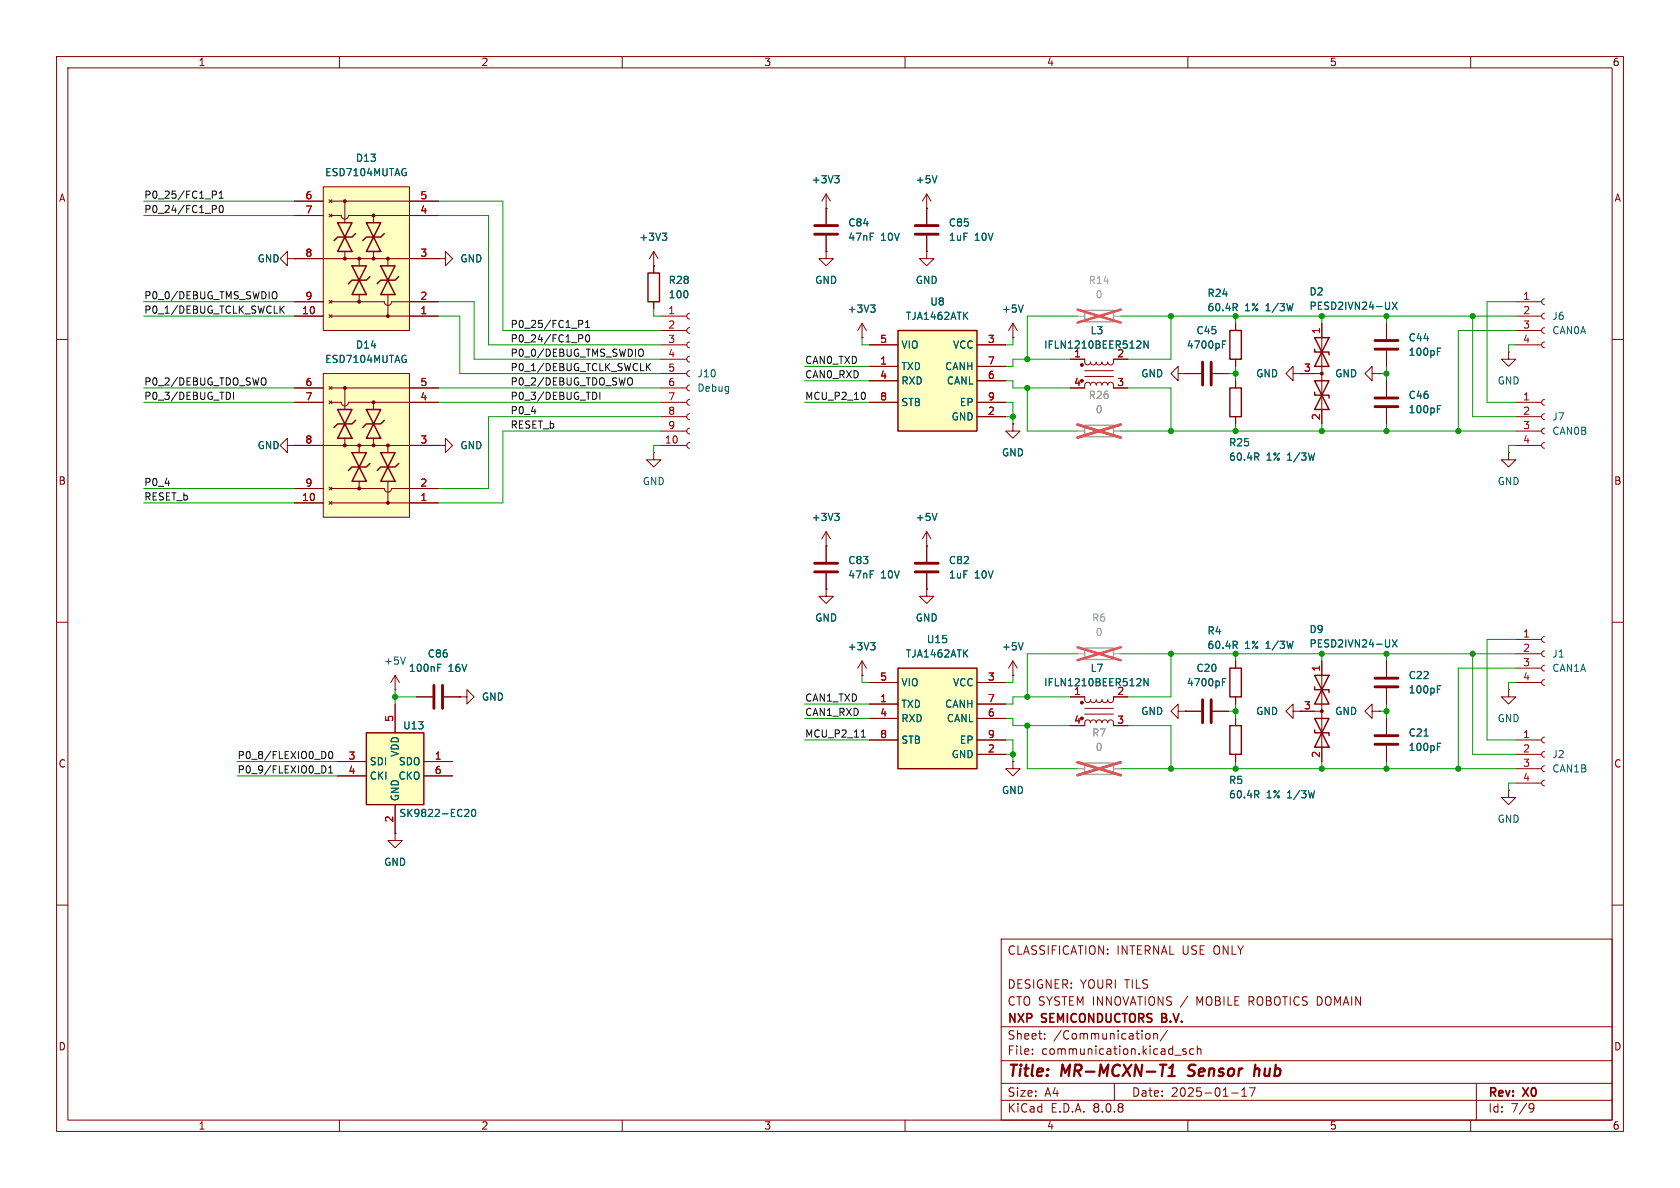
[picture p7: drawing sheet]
<svg xmlns="http://www.w3.org/2000/svg" width="297mm" height="210mm" viewBox="0 0 297 210" stroke-linecap="round" stroke-linejoin="round" font-family="sans-serif">
<g fill="none" stroke="#840000" stroke-width=".18">
<path d="M10 10h277v190h-277zM12 12h273v186h-273zM60 10v2M110 10v2M160 10v2M210 10v2M260 10v2M179.1 59.7h.1M179.1 57.2v2.5M179.1 57.2l-.8 1.2M179.1 57.2l.7 1.2M218.4 57.2v1.2"/>
<path d="M233.7 57.2v17.7M245.1 57.2v2.7M10 60h2M50.8 78.7v-1.2l-1.3 1.2 1.3 1.3v-1.3h1.3M52.1 78.7h.1M179.1 74.9v1.3h1.2l-1.2 1.3-1.3-1.3h1.3M179.1 74.9h.1M208.3 66v-1.2l-1.3 1.2 1.3 1.3v-1.3h1.2M209.5 66h.1M209.5 66h2.8M214.4 66h2.8M218.4 63.5v1.3"/>
<path d="M218.4 67.3v1.3M218.4 73.7v1.2M228.6 66v-1.2l-1.3 1.2 1.3 1.3v-1.3h1.3M229.9 66h.1M229.9 66h3.8M242.6 66v-1.2l-1.3 1.2 1.3 1.3v-1.3h1.2M243.8 66h.1M245.1 62v2.8M245.1 67.3v2.8M245.1 72.1v2.8M266.7 62.2v1.3h1.3l-1.3 1.3-1.3-1.3h1.3M266.7 62.2h.1"/>
<path d="M268 78.7h4.5M268 76.2h4.5M268 73.7h4.5M268 71.1h4.5M273 78.2l-.3 .2-.2 .3 .2 .4 .3 .1M273 75.7l-.3 .1-.2 .4 .2 .4 .3 .1M273 73.2l-.3 .1-.2 .4 .2 .3 .3 .2M273 70.6l-.3 .2-.2 .3 .2 .4 .3 .1M285 60h2M266.7 80v1.3h1.3l-1.3 1.3-1.3-1.3h1.3M266.7 80h.1M10 110h2"/>
<path d="M179.1 119.4h.1M179.1 116.8l-.8 1.3M179.1 116.8v2.6M179.1 116.8l.7 1.3M218.4 116.8v1.3M233.7 116.8v17.8M245.1 116.8v2.8M268 118.1h4.5M268 115.6h4.5M268 113h4.5M273 117.6l-.3 .2-.2 .3 .2 .4 .3 .1M273 115.1l-.3 .1-.2 .4 .2 .3 .3 .2"/>
<path d="M273 112.5l-.3 .2-.2 .3 .2 .4 .3 .1M285 110h2M179.1 134.6v1.3h1.2l-1.2 1.3-1.3-1.3h1.3M179.1 134.6h.1M208.3 125.7v-1.2l-1.3 1.2 1.3 1.3v-1.3h1.2M209.5 125.7h.1M209.5 125.7h2.8M214.4 125.7h2.8M218.4 123.2v1.3M218.4 127v1.3M218.4 133.4v1.2M228.6 125.7v-1.2l-1.3 1.2 1.3 1.3v-1.3h1.3"/>
<path d="M229.9 125.7h.1M229.9 125.7h3.8M242.6 125.7v-1.2l-1.3 1.2 1.3 1.3v-1.3h1.2M243.8 125.7h.1M245.1 121.7v2.8M245.1 127v2.8M245.1 131.8v2.8M266.7 121.9v1.3h1.3l-1.3 1.3-1.3-1.3h1.3M266.7 121.9h.1M266.7 139.7v1.3h1.3l-1.3 1.2-1.3-1.2h1.3M266.7 139.7h.1M268 120.7h4.5"/>
<path d="M273 120.1l-.3 .2-.2 .4 .2 .3 .3 .2M10 160h2M177 166h108v32h-108zM285 160h2M60 198v2M110 198v2M160 198v2M177 194.5h108M177 191.5h108M177 187.5h108M177 181.5h108M182.5 186.3v.1"/>
<path d="M182.5 185.5v.1M184.7 183.6v.1M184.7 182.8v.1M197 191.5v3M202.6 182.8l.4-.1 .3 .3v.4l-.1 .2-.4 .1-.2-.1M204 182.8l.2-.1 .3 .1 .1 .9M204 182.7v1M206.4 182.1l-1.3 2M207.7 186.5h1.1M209.7 185.5l-.4-.1-.2 .2 .1 .2 .5 .2v.3h-.6M210 198v2M211 185.5l-.4-.1-.3 .3v.4l.2 .2h.5"/>
<path d="M211.7 185.5l.2-.1 .3 .1 .1 .9M211.7 184.9v1.5M217.7 193.2h1.2M219.5 193.8h.9M219.5 192.7l.5-.4v1.5M220.9 192.3h1l-.7 1.5M260 198v2M261 191.5v6.5M270.6 195.1l.5 .1a.99 .99 0 0 1-.4 1.4h-.2M271.2 195.7l-.3 .3h-.3"/>
</g>
<path d="M205.1 188.2h1.1M206.5 190.2h1.2M206.7 188.8l.7-.6-.3 2M210 190.1l.3 .1M210.3 188.4l-.1 .2v.4M221.9 188.2l-.2 2M222.6 189a.57 .57 0 0 0-.8 .1M222.7 189.2l-.2 1" fill="none" stroke="#840000" stroke-width=".4"/>
<path d="M205.4 179.9h.5M205.9 179.2h-.5v1.5h.6" fill="none" stroke="#840000" stroke-width=".3"/>
<path d="M212.6 64v4.1M214.1 64v4.1M243.1 70.4h4M243.1 71.9h4M243.1 60.2h4M243.1 61.7h4M243.1 119.9h4M212.6 123.7v4.1M214.1 123.7v4.1M243.1 130h4M243.1 131.6h4M243.1 121.4h4" fill="none" stroke="#840000" stroke-width=".51"/>
<g fill="none" stroke="#006464" stroke-width=".18">
<path d="M180.9 53.9l-.4 1.3M218.3 54.3l.4 .6M218.6 53.7l.1 .2-.1 .4M246.1 53.4l.9 1.3M247 53.4l-.9 1.3M216.1 60.9h.4M216.1 60.3h.6M254.1 72.3h.4M254.1 71.7h.6M254.1 62.1h.4M254.1 61.5h.6M222.1 80.7l.4 .7"/>
<path d="M222.4 80.1l.1 .2-.1 .4M180.9 113.6l-.4 1.3M216.1 120h.6M218.3 114l.4 .6M218.6 113.4l.1 .2-.1 .4M246.1 113.1l.9 1.3M247 113.1l-.9 1.3M216.1 120.6h.4M222.4 139.8l.1 .2-.1 .4M251.8 130.1h.7M254.1 132h.4M254.1 131.4h.6"/>
<path d="M254.1 121.8h.4M254.1 121.2h.6M222.1 140.4l.4 .6"/>
</g>
<path d="M217.4 58.4h2.1v5.1h-2.1zM232.4 59.7h2.5l-2.5 5.1h2.5zM217.4 68.6h2.1v5.1h-2.1zM232.4 61.7v.5h2.5v.5M232.4 69.3v.6h2.5v.5M232.4 67.3h2.5l-2.5 5.1h2.5zM217.4 118.1h2.1v5.1h-2.1zM232.4 119.4h2.5l-2.5 5.1h2.5zM217.4 128.3h2.1v5.1h-2.1zM232.4 121.4v.5h2.5v.5M232.4 129v.5h2.5v.5M232.4 127h2.5l-2.5 5.1h2.5z" fill="none" stroke="#840000" stroke-width=".25"/>
<g fill="#840000" stroke="#840000" stroke-width=".18">
<circle cx="233.7" cy="66" r=".25"/>
<circle cx="233.7" cy="125.7" r=".25"/>
</g>
<path d="M191.8 114.6h5v2h-5zM191.8 134.9h5v2h-5z" fill="none" stroke="#a1a1a1" stroke-width=".25"/>
<path d="M190.5 115.6h1.3M196.8 115.6h1.3M190.5 135.9h1.3M196.8 135.9h1.3" fill="none" stroke="#a1a1a1" stroke-width=".18"/>
<path d="M190.5 114.4l7.6 2.3M198.1 114.4l-7.6 2.3M190.5 134.7l7.6 2.3M198.1 134.7l-7.6 2.3" fill="none" stroke="#e65255" stroke-width=".46"/>
<path d="M158.7 118.1h14v17.8h-14z" fill="#ffffc2"/>
<path d="M158.7 118.1h14v17.8h-14z" fill="none" stroke="#840000" stroke-width=".25"/>
<g fill="none" stroke="#840000" stroke-width=".18">
<path d="M146 36.8h.1M146 34.3v5.3M146 34.3l-.7 1.3M146 34.3l.8 1.3M163.8 36.8h.1M163.8 34.3l-.7 1.3M163.8 34.3v5.3M163.8 34.3l.8 1.3M146 44.5v1.2h1.3l-1.3 1.3-1.2-1.3h1.2M146 44.5h.1M146 41.7v2.8M163.8 44.5v1.2h1.3l-1.3 1.3-1.2-1.3h1.2"/>
<path d="M163.8 44.5h.1M163.8 41.7v2.8M268 58.4h4.5M268 55.9h4.5M268 53.3h4.5M273 57.9l-.3 .2-.2 .3 .2 .4 .3 .1M273 55.4l-.3 .1-.2 .4 .2 .3 .3 .2M273 52.8l-.3 .2-.2 .3 .2 .4 .3 .1M189.2 63.5h2.6v.7l.5 .3 .3-.1 .2-.4 .1 .3 .3 .2 .4-.1 .2-.4 .1 .3 .3 .2 .4-.1 .2-.4 .1 .3 .3 .2 .4-.1 .2-.4 .2 .4 .4 .1 .4-.3v-.7h2.6M189.2 68.6h2.6v-.7l.5-.3 .3 .1 .2 .4 .1-.4 .3-.1 .5 .1 .1 .4 .1-.4 .3-.1 .4 .1 .2 .4 .2-.4 .5-.1 .2 .2 .1 .3 .2-.4 .4-.1 .4 .3v.7h2.6M191.8 65.5h5M191.8 66.5h5"/>
<path d="M268 61h4.5M273 60.5l-.3 .1-.2 .4 .2 .3 .3 .2M153.7 124.5h5M153.7 120.7h5M153.7 127h5M153.7 130.8h5M172.7 124.5h5.1M172.7 133.4h5.1M172.7 120.7h5.1M172.7 127h5.1M172.7 130.8h5.1M189.2 123.2h2.6v.7l.5 .3 .3-.1 .2-.4 .1 .3 .3 .2 .4-.1 .2-.4 .1 .3 .3 .2 .4-.1 .2-.4 .1 .3 .3 .2 .4-.1 .2-.4 .2 .4 .4 .1 .4-.3v-.7h2.6"/>
<path d="M189.2 128.3h2.6v-.7l.5-.3 .3 .1 .2 .4 .1-.4 .3-.1 .5 .1 .1 .4 .1-.4 .3-.1 .4 .1 .2 .4 .2-.5h.5l.2 .2 .1 .3 .2-.4 .4-.1 .4 .2v.8h2.6M191.8 125.2h5M191.8 126.2h5M268 133.4h4.5M268 130.8h4.5M268 138.4h4.5M268 135.9h4.5M273 137.9l-.3 .2-.2 .3 .2 .4 .3 .1M273 135.4l-.3 .1-.2 .4 .2 .3 .3 .2M273 132.8l-.3 .2-.2 .4 .2 .3 .3 .2M273 130.3l-.3 .2-.2 .3 .2 .4 .3 .1"/>
</g>
<g fill="#840000" stroke="#840000" stroke-width=".18">
<circle cx="191.3" cy="127" r=".25"/>
<circle cx="191.3" cy="124.2" r=".25"/>
<circle cx="191.3" cy="67.3" r=".25"/>
<circle cx="191.3" cy="64.5" r=".25"/>
</g>
<path d="M147.6 31.1h.7l-.4 .4M148.1 31.5l.2 .3v.3l-.2 .2M165.6 31.1l-.4 1.2M203 60.3v1.2l-.8-1.2v1.2M203 120v1.2l-.8-1.2v1.2" fill="none" stroke="#006464" stroke-width=".18"/>
<path d="M191.8 54.9h5v2h-5zM191.8 75.2h5v2h-5z" fill="none" stroke="#a1a1a1" stroke-width=".25"/>
<path d="M190.5 55.9h1.3M196.8 55.9h1.3M190.5 76.2h1.3M196.8 76.2h1.3" fill="none" stroke="#a1a1a1" stroke-width=".18"/>
<path d="M190.5 54.7l7.6 2.3M198.1 54.7l-7.6 2.3M190.5 75.1l7.6 2.2M198.1 75.1l-7.6 2.2" fill="none" stroke="#e65255" stroke-width=".46"/>
<path d="M144 39.9h4.1M161.8 39.9h4.1M144 41.4h4.1M161.8 41.4h4.1" fill="none" stroke="#840000" stroke-width=".51"/>
<path d="M158.7 58.4h14v17.8h-14z" fill="#ffffc2"/>
<path d="M114.6 48.3h2v5h-2zM158.7 58.4h14v17.8h-14z" fill="none" stroke="#840000" stroke-width=".25"/>
<g fill="none" stroke="#840000" stroke-width=".18">
<path d="M77.5 45.7h1.2v-1.2l1.3 1.2-1.3 1.3v-1.3M77.5 45.7h.1M115.6 47h.1M115.6 44.5l-.8 1.2M115.6 44.5v3.8M115.6 53.3v1.3M115.6 44.5l.7 1.2M116.8 58.4h4.6M116.8 55.9h4.6M121.9 57.9l-.3 .2-.2 .3 .2 .4 .3 .1M121.9 55.4l-.3 .1-.2 .4 .2 .3 .3 .2M152.4 59.7h.1"/>
<path d="M152.4 57.2l-.8 1.2M152.4 57.2v2.5M152.4 57.2l.8 1.2M77.5 78.7h1.2v-1.2l1.3 1.2-1.3 1.3v-1.3M77.5 78.7h.1M116.8 73.7h4.6M116.8 61h4.6M116.8 71.1h4.6M116.8 78.7h4.6M116.8 76.2h4.6M116.8 68.6h4.6M116.8 66h4.6"/>
<path d="M116.8 63.5h4.6M121.9 78.2l-.3 .2-.2 .3 .2 .4 .3 .1M121.9 75.7l-.3 .1-.2 .4 .2 .4 .3 .1M121.9 73.2l-.3 .1-.2 .4 .2 .3 .3 .2M121.9 70.6l-.3 .2-.2 .3 .2 .4 .3 .1M121.9 68.1l-.3 .1-.2 .4 .2 .3 .3 .2M121.9 65.5l-.3 .2-.2 .3 .2 .4 .3 .1M121.9 63l-.3 .1-.2 .4 .2 .4 .3 .1M121.9 60.5l-.3 .1-.2 .4 .2 .3 .3 .2M153.7 64.8h5M153.7 61h5M153.7 67.3h5"/>
<path d="M153.7 71.1h5M172.7 64.8h5.1M172.7 73.7h5.1M172.7 61h5.1M172.7 67.3h5.1M172.7 71.1h5.1M115.6 80v1.3h1.2l-1.2 1.3-1.3-1.3h1.3M115.6 80h.1M146 96.5h.1M146 94v5.3M146 94l-.7 1.3M146 94l.8 1.3"/>
<path d="M163.8 96.5h.1M163.8 94l-.7 1.3M163.8 94v5.3M163.8 94l.8 1.3M69.8 119.4l-.7 1.3M69.8 119.4v2.5M69.8 119.4l.8 1.3M146 104.1v1.3h1.3l-1.3 1.3-1.2-1.3h1.2M146 104.1h.1M146 101.3v2.8M152.4 119.4h.1M152.4 116.8v2.6"/>
<path d="M152.4 116.8l-.8 1.3M152.4 116.8l.8 1.3M163.8 104.1v1.3h1.3l-1.3 1.3-1.2-1.3h1.2M163.8 104.1h.1M163.8 101.3v2.8M69.8 121.9h.1M73.7 123.2h2.8M78.5 123.2h2.8M81.3 123.2h1.2v-1.3l1.3 1.3-1.3 1.3v-1.3M81.3 123.2h.1"/>
</g>
<path d="M117.1 41.2h.8l-.5 .5M117.6 41.7l.3 .2v.3l-.3 .3M153.9 53.9h.8l-.4 .5M154.5 54.4l.2 .2v.3l-.2 .3M147.6 90.7h.7l-.4 .5M148.1 91.2l.2 .3v.3l-.2 .2M165.6 90.7l-.4 1.3M71.7 116.1l-.5 1.3M77.4 118h.4M77.4 117.4h.6M153.9 113.6h.8l-.4 .5M154.5 114.1l.2 .2v.3l-.2 .3" fill="none" stroke="#006464" stroke-width=".18"/>
<path d="M144 99.6h4.1M161.8 99.6h4.1M144 101.1h4.1M161.8 101.1h4.1M76.7 121.2v4M78.2 121.2v4" fill="none" stroke="#840000" stroke-width=".51"/>
<path d="M64.8 129.5h10.1v12.7h-10.1z" fill="#ffffc2"/>
<path d="M64.8 129.5h10.1v12.7h-10.1z" fill="none" stroke="#840000" stroke-width=".25"/>
<path d="M59.7 134.6h5.1M59.7 137.2h5.1M69.8 124.5v5M74.9 134.6h5.1M74.9 137.2h5.1M69.8 147.3v1.3h1.3l-1.3 1.3-1.2-1.3h1.2M69.8 147.3h.1M69.8 142.2v5.1" fill="none" stroke="#840000" stroke-width=".18"/>
<path d="M82.3 143.1h.5l.1 .3-.8 .9h.8M83.5 143.2l.2-.1a.68 .68 0 0 1 .4 .6 .68 .68 0 0 1-.4 .6l-.2-.1-.1-.3z" fill="none" stroke="#006464" stroke-width=".18"/>
<path d="M57.1 66h15.3v25.4h-15.3z" fill="#ffffc2"/>
<g fill="none" stroke="#840000" stroke-width=".18">
<path d="M52.1 78.7h25.4M52.1 71.1h5M52.1 68.6h5M57.1 66h15.3v25.4h-15.3zM58.2 70.9l.5 .5M58.2 68.3l.5 .5M58.4 71.1h1.9a.63 .63 0 0 0 .7 .7 .63 .63 0 0 0 .6-.7h15.9M58.4 68.6h19.1M58.7 70.9l-.5 .5M58.7 68.3l-.5 .5M61 68.6v3.8M61 77.5v1.2"/>
<path d="M63.5 78.7v1.3M66 71.1v1.3M66 77.5v1.2M68.6 78.7v1.3M52.1 88.9h5M52.1 86.4h5M58.2 88.6l.5 .6M58.2 86.1l.5 .5M58.4 86.4h9.5a.63 .63 0 0 0 .7 .6 .63 .63 0 0 0 .6-.6h8.3M58.4 88.9h19.1M58.7 88.6l-.5 .6M58.7 86.1l-.5 .5"/>
<path d="M63.5 85.1v1.3M68.6 85.1v3.8"/>
</g>
<path d="M59.7 72.4h2.5l-1.2 2.5zM61 74.9l1.2 2.6h-2.5zM62.9 74.3l-.7 .6h-2.5l-.6 .7M64.8 72.4h2.5l-1.3 2.5zM66 74.9l1.3 2.6h-2.5zM67.9 74.3l-.6 .6h-2.5l-.7 .7M62.2 80h2.6l-1.3 2.6zM63.5 82.6l1.3 2.5h-2.6zM65.4 81.9l-.6 .7h-2.6l-.6 .6M67.3 80h2.5l-1.2 2.6zM68.6 82.6l1.2 2.5h-2.5zM70.5 81.9l-.7 .7h-2.5l-.6 .6" fill="none" stroke="#840000" stroke-width=".25"/>
<g fill="#840000" stroke="#840000" stroke-width=".18">
<circle cx="61" cy="78.7" r=".25"/>
<circle cx="61" cy="68.6" r=".25"/>
<circle cx="63.5" cy="86.4" r=".25"/>
<circle cx="63.5" cy="78.7" r=".25"/>
<circle cx="66" cy="78.7" r=".25"/>
<circle cx="66" cy="71.1" r=".25"/>
<circle cx="68.6" cy="88.9" r=".25"/>
<circle cx="68.6" cy="78.7" r=".25"/>
</g>
<path d="M57.1 33h15.3v25.4h-15.3z" fill="#ffffc2"/>
<g fill="none" stroke="#840000" stroke-width=".18">
<path d="M52.1 38.1h5M52.1 35.6h5M57.1 33h15.3v25.4h-15.3zM58.2 37.8l.5 .6M58.2 35.3l.5 .5M58.4 38.1h1.9a.63 .63 0 0 0 .7 .6 .63 .63 0 0 0 .6-.6h15.9M58.4 35.6h19.1M58.7 37.8l-.5 .6M58.7 35.3l-.5 .5M61 35.6v3.8M66 38.1v1.3M146 36.8h.1"/>
<path d="M146 36.8v2.8M163.8 36.8h.1M163.8 36.8v2.8M50.8 45.7v-1.2l-1.3 1.2 1.3 1.3v-1.3h1.3M52.1 45.7h.1M52.1 45.7h25.4M52.1 55.9h5M52.1 53.3h5M58.2 55.6l.5 .5M58.2 53.1l.5 .5M58.4 53.3h9.5a.63 .63 0 0 0 .7 .7 .63 .63 0 0 0 .6-.7h8.3M58.4 55.9h19.1"/>
<path d="M58.7 55.6l-.5 .5M58.7 53.1l-.5 .5M61 44.5v1.2M63.5 45.7v1.3M63.5 52.1v1.2M66 44.5v1.2M68.6 45.7v1.3M68.6 52.1v3.8M77.5 45.7h.1M115.6 47h.1M115.6 47v1.3M115.6 53.3v1.3"/>
<path d="M146 44.5h.1M146 41.7v2.8M152.4 59.7h.1M163.8 44.5h.1M163.8 41.7v2.8M179.1 59.7h.1M218.4 57.2v1.2M233.7 57.2v2.5M245.1 57.2v2.7M52.1 78.7h.1M52.1 68.6h5M52.1 71.1h5"/>
<path d="M52.1 78.7h5M72.4 68.6h5.1M72.4 71.1h5.1M72.4 78.7h5.1M77.5 78.7h.1M153.7 64.8h5M153.7 61h5M153.7 67.3h5M153.7 71.1h5M172.7 64.8h5.1M172.7 73.7h5.1M172.7 61h5.1"/>
<path d="M172.7 67.3h5.1M172.7 71.1h5.1M179.1 74.9h.1M189.2 63.5h2.6M189.2 68.6h2.6M196.8 63.5h2.6M196.8 68.6h2.6M209.5 66h.1M209.5 66h2.8M214.4 66h2.8M218.4 63.5v1.3M218.4 67.3v1.3"/>
<path d="M218.4 73.7v1.2M229.9 66h.1M229.9 66h2.5M233.7 72.4v2.5M243.8 66h.1M245.1 62v2.8M245.1 67.3v2.8M245.1 72.1v2.8M52.1 88.9h5M52.1 86.4h5M72.4 88.9h5.1M72.4 86.4h5.1"/>
<path d="M146 96.5h.1M146 96.5v2.8M163.8 96.5h.1M163.8 96.5v2.8M146 104.1h.1M146 101.3v2.8M152.4 119.4h.1M163.8 104.1h.1M163.8 101.3v2.8M179.1 119.4h.1M218.4 116.8v1.3M233.7 116.8v2.6"/>
<path d="M245.1 116.8v2.8M59.7 134.6h5.1M59.7 137.2h5.1M69.8 124.5v5M73.7 123.2h2.8M74.9 134.6h5.1M74.9 137.2h5.1M78.5 123.2h2.8M81.3 123.2h.1M153.7 124.5h5M153.7 120.7h5M153.7 127h5"/>
<path d="M153.7 130.8h5M172.7 124.5h5.1M172.7 133.4h5.1M172.7 120.7h5.1M172.7 127h5.1M172.7 130.8h5.1M179.1 134.6h.1M189.2 123.2h2.6M189.2 128.3h2.6M196.8 123.2h2.6M196.8 128.3h2.6M209.5 125.7h.1"/>
<path d="M209.5 125.7h2.8M214.4 125.7h2.8M218.4 123.2v1.3M218.4 127v1.3M218.4 133.4v1.2M229.9 125.7h.1M229.9 125.7h2.5M233.7 132.1v2.5M243.8 125.7h.1M245.1 121.7v2.8M245.1 127v2.8M245.1 131.8v2.8"/>
<path d="M69.8 147.3h.1M69.8 142.2v5.1"/>
</g>
<path d="M59.7 39.4h2.5l-1.2 2.5zM64.8 39.4h2.5l-1.3 2.5zM61 41.9l1.2 2.6h-2.5zM62.2 47h2.6l-1.3 2.5zM62.9 41.3l-.7 .6h-2.5l-.6 .6M63.5 49.5l1.3 2.6h-2.6zM65.4 48.9l-.6 .6h-2.6l-.6 .7M66 41.9l1.3 2.6h-2.5zM67.3 47h2.5l-1.2 2.5zM67.9 41.3l-.6 .6h-2.5l-.7 .6M68.6 49.5l1.2 2.6h-2.5zM70.5 48.9l-.7 .6h-2.5l-.6 .7" fill="none" stroke="#840000" stroke-width=".25"/>
<g fill="#840000" stroke="#840000" stroke-width=".18">
<circle cx="61" cy="45.7" r=".25"/>
<circle cx="61" cy="35.6" r=".25"/>
<circle cx="63.5" cy="53.3" r=".25"/>
<circle cx="63.5" cy="45.7" r=".25"/>
<circle cx="66" cy="45.7" r=".25"/>
<circle cx="66" cy="38.1" r=".25"/>
<circle cx="68.6" cy="55.9" r=".25"/>
<circle cx="68.6" cy="45.7" r=".25"/>
</g>
<g fill="none" stroke="#0f0f0f" stroke-width=".18">
<path d="M37.5 33.8h.5l.3 .2-.2 .4h-.6M38 36.3l.3 .3-.1 .3-.2 .1M38.7 35h.8M38.7 34.1l.4-.3v1.2M38.9 36.4l.1-.1a.68 .68 0 0 1 .5 .7 .68 .68 0 0 1-.5 .6 .84 .84 0 0 1-.1-1.2zM48.4 51.6a.43 .43 0 0 1 .6 .4v.4a.43 .43 0 0 1-.6 .4M49.7 54.6l.5 .8M50.2 54.1l-.7 .7M102.3 56.6h.5l.2 .3-.1 .3-.6 .1M102.8 59.2l.2 .2v.3l-.2 .1M103.5 57.9h.7M103.5 57l.4-.4v1.3"/>
<path d="M103.7 59.2h.1a.68 .68 0 0 1 .5 .6 .68 .68 0 0 1-.5 .6 .84 .84 0 0 1-.1-1.2zM40.5 69.4l.2 .5-.2 .6M41.3 69.3v1.3M46.7 66.8l.1 .1a.81 .81 0 0 1-.1 1.2M105.3 69.4l.2 .5-.2 .6M106.1 69.3v1.3M111.5 66.8l.1 .1a.81 .81 0 0 1-.1 1.2M113.2 61.7a.43 .43 0 0 1 .5 .4v.5a.43 .43 0 0 1-.5 .4M114.5 64.8l.5 .7M115 64.3l-.7 .7M152.9 69.5l.1 .3-.1 .7M57.2 135.4a.68 .68 0 0 1 .4 .6 .68 .68 0 0 1-.4 .6"/>
<path d="M57.6 133.1v.7M58.1 136.6h.7M58.1 135.7l.4-.3v1.2M58.2 133l.2-.2a.68 .68 0 0 1 .4 .7 .68 .68 0 0 1-.4 .6l-.2-.1-.1-.4zM152.3 130.3h.7"/>
</g>
<g fill="none" stroke="#009600" stroke-width=".18">
<path d="M25.4 35.6h26.7M25.4 38.1h26.7M77.5 35.6h11.4v22.8h27.9M77.5 38.1h8.9v22.9h30.4M25.4 55.9h26.7M25.4 53.3h26.7M77.5 55.9h3.8v10.1h35.5M77.5 53.3h6.3v10.2h33M115.6 54.6v1.3h1.2M152.4 59.7v1.3h1.3M179.1 59.7v1.3h-1.3M190.5 55.9h-8.9v7.6"/>
<path d="M198.1 55.9h69.9M207 55.9v7.6h-7.6M218.4 55.9v1.3M233.7 55.9v1.3M245.1 55.9v1.3M260.3 55.9v17.8h7.7M268 58.4h-10.2v17.8M268 53.3h-5.1v17.8h5.1M25.4 68.6h26.7M25.4 71.1h26.7M77.5 68.6h39.3M77.5 71.1h39.3"/>
<path d="M116.8 78.7h-1.2v1.3M116.8 76.2h-27.9v12.7h-11.4M116.8 73.7h-30.4v12.7h-8.9M142.2 71.1h11.5M142.2 67.3h11.5M142.2 64.8h11.5M177.8 67.3h1.3v1.3h10.1M177.8 71.1h1.3v3.8M177.8 73.7h1.3M181.6 68.6v7.6h8.9M189.2 63.5h-10.1v1.3h-1.3M198.1 76.2h69.9"/>
<path d="M199.4 68.6h7.6v7.6M217.2 66h1.2M218.4 64.8v2.5M218.4 74.9v1.3M233.7 74.9v1.3M243.8 66h1.3M245.1 64.8v2.5M245.1 74.9v1.3M268 61h-1.3v1.2M268 78.7h-1.3v1.3M25.4 88.9h26.7M25.4 86.4h26.7"/>
<path d="M152.4 119.4v1.3h1.3M179.1 119.4v1.3h-1.3M190.5 115.6h-8.9v7.6M198.1 115.6h69.9M207 115.6v7.6h-7.6M218.4 115.6v1.2M233.7 115.6v1.2M245.1 115.6v1.2M260.3 115.6v17.8h7.7M268 113h-5.1v17.8h5.1M268 118.1h-10.2v17.8M41.9 137.2h17.8"/>
<path d="M41.9 134.6h17.8M69.8 123.2h3.9M69.8 121.9v2.6M142.2 130.8h11.5M142.2 124.5h11.5M142.2 127h11.5M177.8 127h1.3v1.3h10.1M177.8 130.8h1.3v3.8M177.8 133.4h1.3M181.6 128.3v7.6h8.9M189.2 123.2h-10.1v1.3h-1.3M198.1 135.9h69.9"/>
<path d="M199.4 128.3h7.6v7.6M217.2 125.7h1.2M218.4 124.5v2.5M218.4 134.6v1.3M233.7 134.6v1.3M243.8 125.7h1.3M245.1 124.5v2.5M245.1 134.6v1.3M268 120.7h-1.3v1.2M268 138.4h-1.3v1.3"/>
</g>
<g fill="none" stroke="#006464" stroke-width=".18">
<path d="M147.6 31.1h.7l-.4 .4M148.1 31.5l.2 .3v.3l-.2 .2M165.6 31.1l-.4 1.2M117.1 41.2h.8l-.5 .5M117.6 41.7l.3 .2v.3l-.3 .3M153.9 53.9h.8l-.4 .5M154.5 54.4l.2 .2v.3l-.2 .3M180.9 53.9l-.4 1.3M218.3 54.3l.4 .6M218.6 53.7l.1 .2-.1 .4M246.1 53.4l.9 1.3M247 53.4l-.9 1.3"/>
<path d="M203 60.3v1.2l-.8-1.2v1.2M216.1 60.9h.4M216.1 60.3h.6M254.1 72.3h.4M254.1 71.7h.6M254.1 62.1h.4M254.1 61.5h.6M147.6 90.7h.7l-.4 .5M148.1 91.2l.2 .3v.3l-.2 .2M165.6 90.7l-.4 1.3M222.1 80.7l.4 .7M222.4 80.1l.1 .2-.1 .4"/>
<path d="M77.4 118h.4M77.4 117.4h.6M153.9 113.6h.8l-.4 .5M154.5 114.1l.2 .2v.3l-.2 .3M180.9 113.6l-.4 1.3M203 120v1.2l-.8-1.2v1.2M216.1 120h.6M218.3 114l.4 .6M218.6 113.4l.1 .2-.1 .4M246.1 113.1l.9 1.3M247 113.1l-.9 1.3M216.1 120.6h.4"/>
<path d="M222.4 139.8l.1 .2-.1 .4M251.8 130.1h.7M254.1 132h.4M254.1 131.4h.6M254.1 121.8h.4M254.1 121.2h.6M82.3 143.1h.5l.1 .3-.8 .9h.8M83.5 143.2l.2-.1a.68 .68 0 0 1 .4 .6 .68 .68 0 0 1-.4 .6l-.2-.1-.1-.3zM222.1 140.4l.4 .6"/>
</g>
<path d="M190.5 76.2h1.3M196.8 76.2h1.3M190.5 135.9h1.3M196.8 135.9h1.3" fill="none" stroke="#a1a1a1" stroke-width=".18"/>
<path d="M190.5 75.1l7.6 2.2M198.1 75.1l-7.6 2.2M190.5 134.7l7.6 2.3M198.1 134.7l-7.6 2.3" fill="none" stroke="#e65255" stroke-width=".46"/>
<g fill="#009600" stroke="#009600" stroke-width=".18">
<circle cx="218.4" cy="115.6" r=".46"/>
<circle cx="218.4" cy="125.7" r=".46"/>
<circle cx="218.4" cy="135.9" r=".46"/>
<circle cx="207" cy="115.6" r=".46"/>
<circle cx="207" cy="135.9" r=".46"/>
<circle cx="245.1" cy="125.7" r=".46"/>
<circle cx="233.7" cy="135.9" r=".46"/>
<circle cx="245.1" cy="115.6" r=".46"/>
<circle cx="233.7" cy="115.6" r=".46"/>
<circle cx="257.8" cy="135.9" r=".46"/>
<circle cx="245.1" cy="135.9" r=".46"/>
<circle cx="260.3" cy="115.6" r=".46"/>
<circle cx="233.7" cy="76.2" r=".46"/>
<circle cx="245.1" cy="76.2" r=".46"/>
<circle cx="245.1" cy="66" r=".46"/>
<circle cx="245.1" cy="55.9" r=".46"/>
<circle cx="233.7" cy="55.9" r=".46"/>
<circle cx="257.8" cy="76.2" r=".46"/>
<circle cx="260.3" cy="55.9" r=".46"/>
<circle cx="179.1" cy="133.4" r=".46"/>
<circle cx="181.6" cy="123.2" r=".46"/>
<circle cx="181.6" cy="128.3" r=".46"/>
<circle cx="218.4" cy="55.9" r=".46"/>
<circle cx="218.4" cy="66" r=".46"/>
<circle cx="218.4" cy="76.2" r=".46"/>
<circle cx="207" cy="55.9" r=".46"/>
<circle cx="179.1" cy="73.7" r=".46"/>
<circle cx="207" cy="76.2" r=".46"/>
<circle cx="181.6" cy="63.5" r=".46"/>
<circle cx="181.6" cy="68.6" r=".46"/>
<circle cx="69.8" cy="123.2" r=".46"/>
</g>
<g font-size="2.8" fill="#840000">
<text x="178" y="190.9">Title:</text>
<text x="187.7" y="190.9">MR-MCXN-T1</text>
<text x="210.9" y="190.9">Sensor</text>
<text x="223.4" y="190.9">hub</text>
</g>
<g font-size="2.1" fill="#840000">
<text x="178" y="169">CLASSIFICATION:</text>
<text x="197.4" y="169">INTERNAL USE ONLY</text>
<text x="178" y="178">CTO SYSTEM INNOVATIONS /</text>
<text x="178" y="175">DESIGNER: YOURI TILS</text>
<text x="211.8" y="178">MOBILE</text>
<text x="221.1" y="178">ROBOTICS DOMAIN</text>
<text x="178" y="184">Sheet:</text>
<text x="178" y="181.2">NXP</text>
<text x="184.2" y="181.2">SEMICONDUCTORS</text>
<text x="186.2" y="184">/Communication/</text>
<text x="206.1" y="181.2">B.V.</text>
<text x="178" y="186.7">File:</text>
<text x="184.1" y="186.7">communication.kicad_sch</text>
<text x="178" y="196.9">KiCad</text>
<text x="178" y="194.1">Size:</text>
<text x="184.7" y="194.1">A4</text>
<text x="185.7" y="196.9">E.D.A.</text>
<text x="193.3" y="196.9">8.0.8</text>
<text x="200" y="194.1">Date:</text>
<text x="207" y="194.1">2025-01-17</text>
<text x="263" y="194.3">Rev:</text>
<text x="263" y="196.9">Id:</text>
<text x="267.1" y="196.9">7/9</text>
<text x="269.4" y="194.3">X0</text>
</g>
<g font-size="1.8" fill="#840000">
<text x="35" y="11.9">1</text>
<text x="85" y="11.9">2</text>
<text x="135" y="11.9">3</text>
<text x="185" y="11.9">4</text>
<text x="235" y="11.9">5</text>
<text x="285" y="11.9">6</text>
<text x="10.3" y="35.9">A</text>
<text x="285.3" y="35.9">A</text>
<text x="10.3" y="85.9">B</text>
<text x="285.3" y="85.9">B</text>
<text x="10.3" y="135.9">C</text>
<text x="285.3" y="135.9">C</text>
<text x="10.3" y="185.9">D</text>
<text x="285.3" y="185.9">D</text>
<text x="35" y="199.9">1</text>
<text x="85" y="199.9">2</text>
<text x="135" y="199.9">3</text>
<text x="185" y="199.9">4</text>
<text x="235" y="199.9">5</text>
<text x="285" y="199.9">6</text>
</g>
<g font-size="1.8" fill="#006464">
<text x="62.8" y="28.8">D13</text>
<text x="57.4" y="31.3">ESD7104MUTAG</text>
<text x="143.4" y="32.6">+3V3</text>
<text x="161.8" y="32.6">+5V</text>
<text x="149.9" y="40.2">C84</text>
<text x="167.6" y="40.2">C85</text>
<text x="45.4" y="46.6">GND</text>
<text x="81.3" y="46.6">GND</text>
<text x="112.9" y="42.8">+3V3</text>
<text x="149.9" y="42.8">47nF</text>
<text x="155.7" y="42.8">10V</text>
<text x="167.6" y="42.8">1uF</text>
<text x="172.3" y="42.8">10V</text>
<text x="118.1" y="52.9">100</text>
<text x="118.1" y="50.4">R28</text>
<text x="144" y="50.4">GND</text>
<text x="161.8" y="50.4">GND</text>
<text x="213.4" y="52.7">R24</text>
<text x="231.4" y="52.4">D2</text>
<text x="149.8" y="55.5">+3V3</text>
<text x="160" y="56.7">TJA1462ATK</text>
<text x="164.4" y="54.2">U8</text>
<text x="177" y="55.5">+5V</text>
<text x="192.7" y="59.3">L3</text>
<text x="211.4" y="59.3">C45</text>
<text x="213.4" y="55.2">60.4R</text>
<text x="220" y="55.2">1%</text>
<text x="223.9" y="55.2">1/3W</text>
<text x="231.4" y="55">PESD2IVN24-UX</text>
<text x="274.3" y="56.7">J6</text>
<text x="274.3" y="59.3">CAN0A</text>
<text x="57.4" y="64.4">ESD7104MUTAG</text>
<text x="62.8" y="61.8">D14</text>
<text x="159.3" y="65.6">TXD</text>
<text x="159.3" y="61.8">VIO</text>
<text x="167" y="65.6">CANH</text>
<text x="168.4" y="61.8">VCC</text>
<text x="184.5" y="61.8">IFLN1210BEER512N</text>
<text x="209.7" y="61.8">4700pF</text>
<text x="248.9" y="63.1">100pF</text>
<text x="248.9" y="60.6">C44</text>
<text x="123.2" y="66.9">J10</text>
<text x="123.2" y="69.4">Debug</text>
<text x="159.3" y="68.2">RXD</text>
<text x="159.3" y="72">STB</text>
<text x="167.3" y="68.2">CANL</text>
<text x="169.6" y="72">EP</text>
<text x="201.7" y="66.9">GND</text>
<text x="222" y="66.9">GND</text>
<text x="235.9" y="66.9">GND</text>
<text x="248.9" y="70.7">C46</text>
<text x="264.7" y="68.2">GND</text>
<text x="168.1" y="74.5">GND</text>
<text x="248.9" y="73.3">100pF</text>
<text x="274.3" y="74.5">J7</text>
<text x="274.3" y="77.1">CAN0B</text>
<text x="45.4" y="79.6">GND</text>
<text x="81.3" y="79.6">GND</text>
<text x="177" y="80.9">GND</text>
<text x="217.2" y="81.6">60.4R</text>
<text x="217.2" y="79.1">R25</text>
<text x="223.9" y="81.6">1%</text>
<text x="227.7" y="81.6">1/3W</text>
<text x="113.5" y="86">GND</text>
<text x="264.7" y="86">GND</text>
<text x="143.4" y="92.3">+3V3</text>
<text x="161.8" y="92.3">+5V</text>
<text x="149.9" y="99.9">C83</text>
<text x="167.6" y="99.9">C82</text>
<text x="149.9" y="102.5">47nF</text>
<text x="155.7" y="102.5">10V</text>
<text x="167.6" y="102.5">1uF</text>
<text x="172.3" y="102.5">10V</text>
<text x="144" y="110.1">GND</text>
<text x="161.8" y="110.1">GND</text>
<text x="163.8" y="113.9">U15</text>
<text x="213.4" y="112.4">R4</text>
<text x="231.4" y="112.1">D9</text>
<text x="67.8" y="117.7">+5V</text>
<text x="72.2" y="119">100nF</text>
<text x="75.5" y="116.4">C86</text>
<text x="79.2" y="119">16V</text>
<text x="149.8" y="115.2">+3V3</text>
<text x="160" y="116.4">TJA1462ATK</text>
<text x="177" y="115.2">+5V</text>
<text x="192.7" y="119">L7</text>
<text x="211.4" y="119">C20</text>
<text x="213.4" y="114.9">60.4R</text>
<text x="220" y="114.9">1%</text>
<text x="223.9" y="114.9">1/3W</text>
<text x="231.4" y="114.7">PESD2IVN24-UX</text>
<text x="274.3" y="116.4">J1</text>
<text x="274.3" y="119">CAN1A</text>
<text x="85.1" y="124.1">GND</text>
<text x="159.3" y="125.3">TXD</text>
<text x="159.3" y="121.5">VIO</text>
<text x="167" y="125.3">CANH</text>
<text x="168.4" y="121.5">VCC</text>
<text x="184.5" y="121.5">IFLN1210BEER512N</text>
<text x="209.7" y="121.5">4700pF</text>
<text x="248.9" y="122.8">100pF</text>
<text x="248.9" y="120.2">C22</text>
<text x="71.2" y="129.1">U13</text>
<text x="159.3" y="127.9">RXD</text>
<text x="159.3" y="131.7">STB</text>
<text x="167.3" y="127.9">CANL</text>
<text x="169.6" y="131.7">EP</text>
<text x="201.7" y="126.6">GND</text>
<text x="222" y="126.6">GND</text>
<text x="235.9" y="126.6">GND</text>
<text x="248.9" y="130.4">C21</text>
<text x="264.7" y="127.9">GND</text>
<text x="65.3" y="135.5">SDI</text>
<text x="70.4" y="135.5">SDO</text>
<text x="70.7" y="133.9" transform="rotate(-90 70.7 133.9)">VDD</text>
<text x="168.1" y="134.2">GND</text>
<text x="248.9" y="132.9">100pF</text>
<text x="274.3" y="134.2">J2</text>
<text x="274.3" y="136.8">CAN1B</text>
<text x="65.3" y="138">CKI</text>
<text x="70.3" y="138">CKO</text>
<text x="70.7" y="141.7" transform="rotate(-90 70.7 141.7)">GND</text>
<text x="177" y="140.6">GND</text>
<text x="217.2" y="138.8">R5</text>
<text x="217.2" y="141.3">60.4R</text>
<text x="223.9" y="141.3">1%</text>
<text x="227.7" y="141.3">1/3W</text>
<text x="70.5" y="144.6">SK9822-EC20</text>
<text x="264.7" y="145.6">GND</text>
<text x="67.8" y="153.3">GND</text>
</g>
<g font-size="1.8" fill="#0f0f0f">
<text x="25.4" y="35.2">P0_25/FC1_P1</text>
<text x="25.4" y="37.8">P0_24/FC1_P0</text>
<text x="25.4" y="53">P0_0/DEBUG_TMS_SWDIO</text>
<text x="25.4" y="55.5">P0_1/DEBUG_TCLK_SWCLK</text>
<text x="90.2" y="58.1">P0_25/FC1_P1</text>
<text x="90.2" y="65.7">P0_1/DEBUG_TCLK_SWCLK</text>
<text x="90.2" y="60.6">P0_24/FC1_P0</text>
<text x="90.2" y="63.2">P0_0/DEBUG_TMS_SWDIO</text>
<text x="142.2" y="64.4">CAN0_TXD</text>
<text x="25.4" y="68.2">P0_2/DEBUG_TDO_SWO</text>
<text x="25.4" y="70.8">P0_3/DEBUG_TDI</text>
<text x="90.2" y="68.2">P0_2/DEBUG_TDO_SWO</text>
<text x="90.2" y="70.8">P0_3/DEBUG_TDI</text>
<text x="142.2" y="67">CAN0_RXD</text>
<text x="142.2" y="70.8">MCU_P2_10</text>
<text x="90.2" y="75.9">RESET_b</text>
<text x="90.2" y="73.3">P0_4</text>
<text x="25.4" y="86">P0_4</text>
<text x="25.4" y="88.6">RESET_b</text>
<text x="142.2" y="124.1">CAN1_TXD</text>
<text x="142.2" y="126.7">CAN1_RXD</text>
<text x="142.2" y="130.5">MCU_P2_11</text>
<text x="41.9" y="134.3">P0_8/FLEXIO0_D0</text>
<text x="41.9" y="136.8">P0_9/FLEXIO0_D1</text>
</g>
<g font-size="1.8" fill="#a90000">
<text x="53.9" y="35.3">6</text>
<text x="74.2" y="35.3">5</text>
<text x="53.9" y="37.8">7</text>
<text x="74.2" y="37.8">4</text>
<text x="53.9" y="45.5">8</text>
<text x="74.2" y="45.5">3</text>
<text x="53.9" y="53.1">9</text>
<text x="74.2" y="53.1">2</text>
<text x="269.2" y="53.1">1</text>
<text x="53.3" y="55.6">10</text>
<text x="74.2" y="55.6">1</text>
<text x="118" y="55.6">1</text>
<text x="118" y="58.2">2</text>
<text x="233.4" y="59.1" transform="rotate(-90 233.4 59.1)">1</text>
<text x="269.2" y="55.6">2</text>
<text x="269.2" y="58.2">3</text>
<text x="118" y="60.7">3</text>
<text x="118" y="63.2">4</text>
<text x="118" y="65.8">5</text>
<text x="155.5" y="64.5">1</text>
<text x="155.5" y="60.7">5</text>
<text x="174.6" y="60.7">3</text>
<text x="174.6" y="64.5">7</text>
<text x="189.8" y="63.2">1</text>
<text x="197.4" y="63.2">2</text>
<text x="230.4" y="65.8">3</text>
<text x="269.2" y="60.7">4</text>
<text x="53.9" y="68.3">6</text>
<text x="53.9" y="70.9">7</text>
<text x="74.2" y="70.9">4</text>
<text x="74.2" y="68.3">5</text>
<text x="118" y="68.3">6</text>
<text x="118" y="70.9">7</text>
<text x="155.5" y="67.1">4</text>
<text x="155.5" y="70.9">8</text>
<text x="174.6" y="67.1">6</text>
<text x="174.6" y="70.9">9</text>
<text x="189.8" y="68.3">4</text>
<text x="197.4" y="68.3">3</text>
<text x="269.2" y="70.9">1</text>
<text x="118" y="73.4">8</text>
<text x="118" y="75.9">9</text>
<text x="174.6" y="73.4">2</text>
<text x="233.4" y="74.4" transform="rotate(-90 233.4 74.4)">2</text>
<text x="269.2" y="73.4">2</text>
<text x="269.2" y="75.9">3</text>
<text x="53.9" y="78.5">8</text>
<text x="74.2" y="78.5">3</text>
<text x="117.4" y="78.5">10</text>
<text x="269.2" y="78.5">4</text>
<text x="53.3" y="88.6">10</text>
<text x="53.9" y="86.1">9</text>
<text x="74.2" y="88.6">1</text>
<text x="74.2" y="86.1">2</text>
<text x="269.2" y="112.8">1</text>
<text x="233.4" y="118.8" transform="rotate(-90 233.4 118.8)">1</text>
<text x="269.2" y="115.3">2</text>
<text x="269.2" y="117.9">3</text>
<text x="155.5" y="124.2">1</text>
<text x="155.5" y="120.4">5</text>
<text x="174.6" y="120.4">3</text>
<text x="174.6" y="124.2">7</text>
<text x="189.8" y="122.9">1</text>
<text x="197.4" y="122.9">2</text>
<text x="230.4" y="125.5">3</text>
<text x="269.2" y="120.4">4</text>
<text x="69.6" y="127.7" transform="rotate(-90 69.6 127.7)">5</text>
<text x="155.5" y="126.7">4</text>
<text x="155.5" y="130.6">8</text>
<text x="174.6" y="126.7">6</text>
<text x="174.6" y="130.6">9</text>
<text x="189.8" y="128">4</text>
<text x="197.4" y="128">3</text>
<text x="269.2" y="130.6">1</text>
<text x="61.5" y="134.4">3</text>
<text x="61.5" y="136.9">4</text>
<text x="76.8" y="134.4">1</text>
<text x="76.8" y="136.9">6</text>
<text x="174.6" y="133.1">2</text>
<text x="233.4" y="134.1" transform="rotate(-90 233.4 134.1)">2</text>
<text x="269.2" y="133.1">2</text>
<text x="269.2" y="135.6">3</text>
<text x="269.2" y="138.2">4</text>
<text x="69.6" y="145.5" transform="rotate(-90 69.6 145.5)">2</text>
</g>
<g font-size="1.8" fill="#989898">
<text x="192.4" y="50.4">R14</text>
<text x="193.6" y="52.9">0</text>
<text x="192.4" y="70.7">R26</text>
<text x="193.6" y="73.3">0</text>
<text x="193" y="110.1">R6</text>
<text x="193.6" y="112.6">0</text>
<text x="193" y="130.4">R7</text>
<text x="193.6" y="132.9">0</text>
</g>
</svg>
